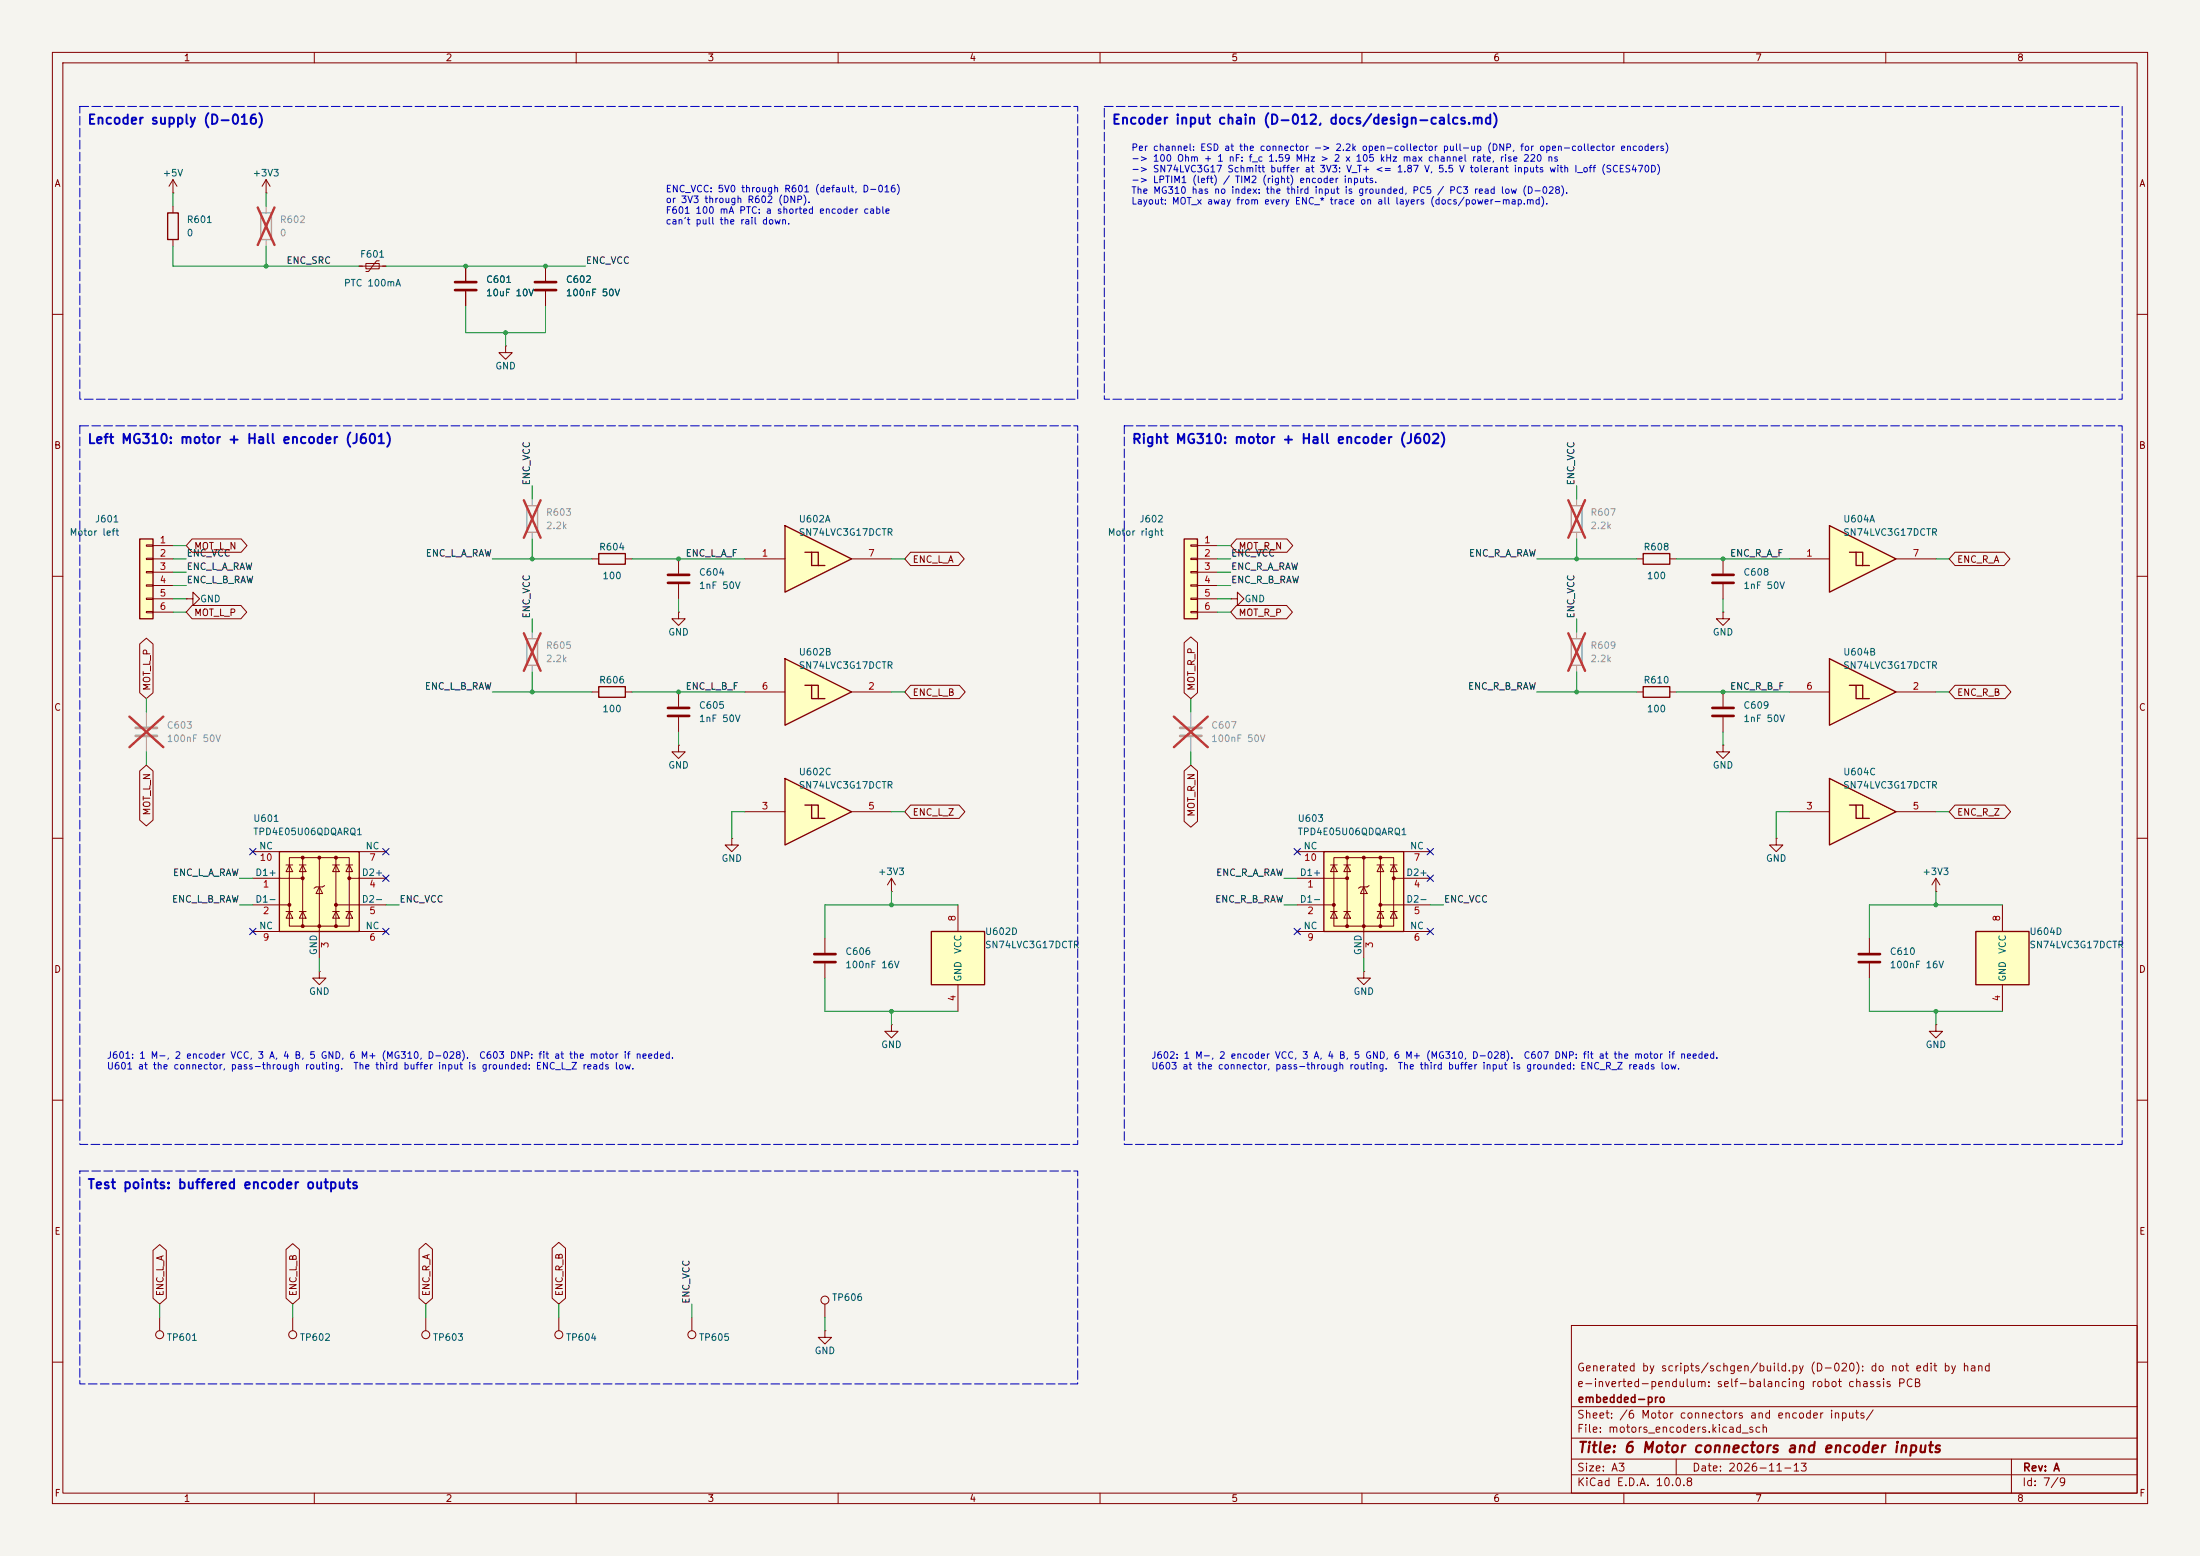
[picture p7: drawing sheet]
<svg xmlns="http://www.w3.org/2000/svg" width="420mm" height="297mm" viewBox="0 0 420 297" stroke-linecap="round" stroke-linejoin="round" font-family="sans-serif">
<path d="M0 0h420v297h-420z" fill="#f5f4ef" stroke="#f5f4ef" stroke-width=".19"/>
<g fill="none" stroke="#840000" stroke-width=".19">
<path d="M10 10h400v277h-400zM12 12h396v273h-396zM60 10v2M110 10v2M160 10v2M210 10v2M260 10v2M310 10v2M360 10v2M33 36.8h.1M33 34.3l-.7 1.3M33 34.3l.8 1.3"/>
<path d="M33 34.3v2.5M10 60h2M408 60h2M10 110h2M234.9 114.3h1.3v-1.3l1.3 1.3-1.3 1.3v-1.3M234.9 114.3h.1M328.9 106.7v2.8M328.9 111.5v2.8M408 110h2M10 160h2M408 160h2M10 210h2"/>
<path d="M408 210h2M300 253h108v32h-108zM10 260h2M300 278.5h108M300 274.5h108M300 268.5h108M320 278.5v3M384 278.5v6.5M408 260h2M60 285v2M110 285v2M160 285v2"/>
<path d="M210 285v2M260 285v2M300 281.5h108M310 285v2M360 285v2"/>
</g>
<path d="M326.9 109.7h4.1M326.9 111.3h4.1" fill="none" stroke="#840000" stroke-width=".51"/>
<path d="M252.7 162.6h15.3v15.2h-15.3z" fill="#ffffc2"/>
<g fill="none" stroke="#840000" stroke-width=".19">
<path d="M328.9 132.1v2.8M328.9 136.9v2.8M247.6 167.6h9.6M247.6 172.7h7M247.6 177.8h5.1M247.6 162.6h5.1M254 165.1h1.3M254 174h1.3M254.6 163.7h11.5v13.1h-11.5zM254.6 165.1l.7 1.3h-1.3zM254.6 174l.7 1.3h-1.3zM256.5 165.1h1.3"/>
<path d="M256.5 174h1.3M257.2 165.1l.6 1.3h-1.3zM257.2 174l.6 1.3h-1.3zM257.2 163.7v13.1M260.3 169.3l.7 1.3h-1.3zM260.3 163.7v19.2M261.4 169l-.4 .3h-1.3l-.4 .2M262.9 165.1h1.3M262.9 174h1.3M263.5 165.1l.7 1.3h-1.3zM263.5 174l.7 1.3h-1.3zM263.5 163.7v13.1"/>
<path d="M263.5 172.7h9.5M265.4 165.1h1.3M265.4 174h1.3M266.1 165.1l.6 1.3h-1.3zM266.1 174l.6 1.3h-1.3zM266.1 167.6h6.9M268 177.8h5M268 162.6h5M260.3 185.4v1.3h1.3l-1.3 1.3-1.2-1.3h1.2M260.3 185.4h.1"/>
</g>
<path d="M252.7 162.6h15.3v15.2h-15.3z" fill="none" stroke="#840000" stroke-width=".25"/>
<g fill="#840000" stroke="#840000" stroke-width=".19">
<circle cx="254.6" cy="172.7" r=".28"/>
<circle cx="257.2" cy="163.7" r=".28"/>
<circle cx="257.2" cy="167.6" r=".28"/>
<circle cx="257.2" cy="176.8" r=".28"/>
<circle cx="260.4" cy="163.7" r=".28"/>
<circle cx="260.4" cy="176.8" r=".28"/>
<circle cx="263.5" cy="163.7" r=".28"/>
<circle cx="263.5" cy="172.7" r=".28"/>
<circle cx="263.5" cy="176.8" r=".28"/>
<circle cx="266.1" cy="167.6" r=".28"/>
</g>
<path d="M225.3 138.9h4.1M225.3 140.5h4.1" fill="none" stroke="#9c9b98" stroke-width=".51"/>
<path d="M227.3 135.9v2.8M227.3 140.7v2.8" fill="none" stroke="#9c9b98" stroke-width=".19"/>
<path d="M224.1 136.8l6.5 5.8M230.6 136.8l-6.5 5.8" fill="none" stroke="#e12e31" stroke-width=".46"/>
<path d="M326.9 135.1h4.1M326.9 136.7h4.1" fill="none" stroke="#840000" stroke-width=".51"/>
<g fill="#ffffc2">
<path d="M349.2 100.3l12.7 6.4-12.7 6.3z"/>
<path d="M353.1 105.4l3.8 2.6h-2.6v-2.6z"/>
<path d="M354.3 105.4h1.3v2.6z"/>
</g>
<path d="M349.2 100.3l12.7 6.4-12.7 6.3zM353.1 105.4h1.2v2.6h2.6M354.3 105.4h1.3v2.6" fill="none" stroke="#840000" stroke-width=".25"/>
<path d="M341.6 106.7h7.6M361.9 106.7h7.7" fill="none" stroke="#840000" stroke-width=".19"/>
<g fill="#ffffc2">
<path d="M349.2 125.7l12.7 6.4-12.7 6.3z"/>
<path d="M353.1 130.8l3.8 2.6h-2.6v-2.6z"/>
<path d="M354.3 130.8h1.3v2.6z"/>
</g>
<path d="M32 40.6h2v5.1h-2zM349.2 125.7l12.7 6.4-12.7 6.3zM353.1 130.8h1.2v2.6h2.6M354.3 130.8h1.3v2.6" fill="none" stroke="#840000" stroke-width=".25"/>
<path d="M33 39.4v1.2M33 45.7v1.3M328.9 116.8v1.3h1.3l-1.3 1.3-1.2-1.3h1.2M328.9 116.8h.1M341.6 132.1h7.6M361.9 132.1h7.7" fill="none" stroke="#840000" stroke-width=".19"/>
<path d="M25.9 138.9h4.1M25.9 140.5h4.1" fill="none" stroke="#9c9b98" stroke-width=".51"/>
<path d="M27.9 135.9v2.8M27.9 140.7v2.8" fill="none" stroke="#9c9b98" stroke-width=".19"/>
<path d="M24.7 136.8l6.5 5.8M31.2 136.8l-6.5 5.8" fill="none" stroke="#e12e31" stroke-width=".46"/>
<path d="M53.3 162.6h15.3v15.2h-15.3z" fill="#ffffc2"/>
<g fill="none" stroke="#840000" stroke-width=".19">
<path d="M48.3 167.6h9.5M48.3 172.7h6.9M48.3 177.8h5M48.3 162.6h5M54.6 165.1h1.3M54.6 174h1.3M55.2 163.7h11.5v13.1h-11.5zM55.2 165.1l.7 1.3h-1.3zM55.2 174l.7 1.3h-1.3zM57.1 165.1h1.3M57.1 174h1.3M57.8 165.1l.6 1.3h-1.3z"/>
<path d="M57.8 174l.6 1.3h-1.3zM57.8 163.7v13.1M61 169.3l.6 1.3h-1.3zM61 163.7v19.2M62 169l-.4 .3h-1.3l-.4 .2M63.5 165.1h1.3M63.5 174h1.3M64.1 165.1l.7 1.3h-1.3zM64.1 174l.7 1.3h-1.3zM64.1 163.7v13.1M64.1 172.7h9.6M66 165.1h1.3"/>
<path d="M66 174h1.3M66.7 165.1l.6 1.3h-1.3zM66.7 174l.6 1.3h-1.3zM66.7 167.6h7M68.6 177.8h5.1M68.6 162.6h5.1"/>
</g>
<path d="M53.3 162.6h15.3v15.2h-15.3z" fill="none" stroke="#840000" stroke-width=".25"/>
<g fill="#840000" stroke="#840000" stroke-width=".19">
<circle cx="55.2" cy="172.7" r=".28"/>
<circle cx="57.8" cy="163.7" r=".28"/>
<circle cx="57.8" cy="167.6" r=".28"/>
<circle cx="57.8" cy="176.8" r=".28"/>
<circle cx="61" cy="163.7" r=".28"/>
<circle cx="61" cy="176.8" r=".28"/>
<circle cx="64.1" cy="163.7" r=".28"/>
<circle cx="64.1" cy="172.7" r=".28"/>
<circle cx="64.1" cy="176.8" r=".28"/>
<circle cx="66.7" cy="167.6" r=".28"/>
</g>
<path d="M26.7 102.9h2.5v15.2h-2.5z" fill="#ffffc2"/>
<path d="M26.7 102.9h2.5v15.2h-2.5z" fill="none" stroke="#840000" stroke-width=".25"/>
<g fill="none" stroke="#840000" stroke-width=".19">
<path d="M27.9 104h1.3v.3h-1.3zM27.9 106.6h1.3v.2h-1.3zM27.9 109.1h1.3v.2h-1.3zM27.9 111.6h1.3v.3h-1.3zM27.9 114.2h1.3v.2h-1.3zM27.9 116.7h1.3v.3h-1.3zM29.2 104.1h3.8M29.2 106.7h3.8M29.2 109.2h3.8M29.2 111.8h3.8M29.2 114.3h3.8M29.2 116.8h3.8"/>
<path d="M170.2 195.6v1.3h1.2l-1.2 1.2-1.3-1.2h1.3M170.2 195.6h.1M157.5 254v1.3h1.2l-1.2 1.2-1.3-1.2h1.3M157.5 254h.1M157.5 248.9v2.6"/>
<circle cx="157.5" cy="248.2" r=".76"/>
</g>
<path d="M226.1 102.9h2.5v15.2h-2.5z" fill="#ffffc2"/>
<path d="M226.1 102.9h2.5v15.2h-2.5zM114.3 131.1h5.1v2h-5.1z" fill="none" stroke="#840000" stroke-width=".25"/>
<g fill="none" stroke="#840000" stroke-width=".19">
<path d="M129.5 116.8v1.3h1.3l-1.3 1.3-1.2-1.3h1.2M129.5 116.8h.1M227.3 104h1.3v.3h-1.3zM227.3 106.6h1.3v.2h-1.3zM227.3 109.1h1.3v.2h-1.3zM227.3 111.6h1.3v.3h-1.3zM227.3 114.2h1.3v.2h-1.3zM227.3 116.7h1.3v.3h-1.3zM228.6 104.1h3.8M228.6 106.7h3.8M228.6 109.2h3.8M228.6 111.8h3.8"/>
<path d="M228.6 114.3h3.8M228.6 116.8h3.8M113 132.1h1.3M119.4 132.1h1.2"/>
</g>
<g fill="#ffffc2">
<path d="M349.2 148.6l12.7 6.3-12.7 6.4z"/>
<path d="M353.1 153.7l3.8 2.5h-2.6v-2.5z"/>
<path d="M354.3 153.7h1.3v2.5z"/>
</g>
<path d="M349.2 148.6l12.7 6.3-12.7 6.4zM353.1 153.7h1.2v2.5h2.6M354.3 153.7h1.3v2.5" fill="none" stroke="#840000" stroke-width=".25"/>
<path d="M341.6 154.9h7.6M361.9 154.9h7.7" fill="none" stroke="#840000" stroke-width=".19"/>
<path d="M177.8 177.8h10.2v10.2h-10.2z" fill="#ffffc2"/>
<path d="M313.7 105.7h5.1v2h-5.1zM313.7 131.1h5.1v2h-5.1zM177.8 177.8h10.2v10.2h-10.2z" fill="none" stroke="#840000" stroke-width=".25"/>
<g fill="none" stroke="#840000" stroke-width=".19">
<path d="M96.5 66v1.3h1.3l-1.3 1.3-1.3-1.3h1.3M96.5 66h.1M312.4 106.7h1.3M318.8 106.7h1.2M312.4 132.1h1.3M318.8 132.1h1.2M328.9 142.2v1.3h1.3l-1.3 1.3-1.2-1.3h1.2M328.9 142.2h.1M182.9 172.7v5.1M339.1 160v1.3h1.3l-1.3 1.3-1.3-1.3h1.3M339.1 160h.1M61 185.4v1.3h1.2l-1.2 1.3-1.3-1.3h1.3"/>
<path d="M61 185.4h.1M182.9 188v5M30.5 251.5v2.5M55.9 251.5v2.5"/>
<circle cx="30.5" cy="254.8" r=".76"/>
<circle cx="55.9" cy="254.8" r=".76"/>
</g>
<path d="M300 96.5h2v5.1h-2zM300 121.9h2v5.1h-2z" fill="none" stroke="#9c9b98" stroke-width=".25"/>
<path d="M301 95.3v1.2M301 101.6v1.3M301 120.7v1.2M301 127v1.3" fill="none" stroke="#9c9b98" stroke-width=".19"/>
<path d="M299.4 95.5l3.2 7.1M302.6 95.5l-3.2 7.1M299.4 120.9l3.2 7.1M302.6 120.9l-3.2 7.1" fill="none" stroke="#e12e31" stroke-width=".46"/>
<path d="M377.2 177.8h10.1v10.2h-10.1z" fill="#ffffc2"/>
<path d="M377.2 177.8h10.1v10.2h-10.1z" fill="none" stroke="#840000" stroke-width=".25"/>
<g fill="none" stroke="#840000" stroke-width=".19">
<path d="M50.8 36.8h.1M50.8 34.3l-.8 1.3M50.8 34.3l.8 1.3M50.8 34.3v2.5M68.6 50.8h5.1M69.8 50.3h2.6v1h-2.6zM72.4 49.8h-.5l-1.5 2h-.6M356.9 179.1v2.8M369.6 170.2h.1M369.6 167.6l-.8 1.3M369.6 167.6l.7 1.3M369.6 167.6v2.6"/>
<path d="M382.3 172.7v5.1M356.9 183.9v2.8M369.6 195.6v1.3h1.2l-1.2 1.2-1.3-1.2h1.3M369.6 195.6h.1M382.3 188v5"/>
</g>
<path d="M49.8 40.6h2v5.1h-2z" fill="none" stroke="#9c9b98" stroke-width=".25"/>
<path d="M50.8 39.4v1.2M50.8 45.7v1.3" fill="none" stroke="#9c9b98" stroke-width=".19"/>
<path d="M49.2 39.6l3.2 7.2M52.4 39.6l-3.2 7.2" fill="none" stroke="#e12e31" stroke-width=".46"/>
<path d="M354.8 182.1h4.1M354.8 183.6h4.1" fill="none" stroke="#840000" stroke-width=".51"/>
<g fill="#ffffc2">
<path d="M149.9 125.7l12.7 6.4-12.7 6.3z"/>
<path d="M153.7 130.8l3.8 2.6h-2.6v-2.6z"/>
<path d="M154.9 130.8h1.3v2.6z"/>
</g>
<path d="M149.9 125.7l12.7 6.4-12.7 6.3zM153.7 130.8h1.2v2.6h2.6M154.9 130.8h1.3v2.6" fill="none" stroke="#840000" stroke-width=".25"/>
<g fill="none" stroke="#840000" stroke-width=".19">
<path d="M104.1 50.8v2.8M104.1 55.6v2.8M35.6 114.3h1.2v-1.3l1.3 1.3-1.3 1.3v-1.3M35.6 114.3h.1M142.2 132.1h7.7M162.6 132.1h7.6M139.7 160v1.3h1.3l-1.3 1.3-1.3-1.3h1.3M139.7 160h.1M157.5 179.1v2.8M157.5 183.9v2.8M106.7 251.5v2.5M132.1 251.5v2.5"/>
<circle cx="106.7" cy="254.8" r=".76"/>
<circle cx="132.1" cy="254.8" r=".76"/>
</g>
<path d="M100.6 96.5h2v5.1h-2z" fill="none" stroke="#9c9b98" stroke-width=".25"/>
<path d="M101.6 95.3v1.2M101.6 101.6v1.3" fill="none" stroke="#9c9b98" stroke-width=".19"/>
<path d="M100 95.5l3.2 7.1M103.2 95.5l-3.2 7.1" fill="none" stroke="#e12e31" stroke-width=".46"/>
<path d="M102.1 53.8h4.1M102.1 55.4h4.1M155.4 182.1h4.1M155.4 183.6h4.1" fill="none" stroke="#840000" stroke-width=".51"/>
<g fill="#ffffc2">
<path d="M149.9 148.6l12.7 6.3-12.7 6.4z"/>
<path d="M153.7 153.7l3.8 2.5h-2.6v-2.5z"/>
<path d="M154.9 153.7h1.3v2.5z"/>
</g>
<path d="M114.3 105.7h5.1v2h-5.1zM149.9 148.6l12.7 6.3-12.7 6.4zM153.7 153.7h1.2v2.5h2.6M154.9 153.7h1.3v2.5" fill="none" stroke="#840000" stroke-width=".25"/>
<g fill="none" stroke="#840000" stroke-width=".19">
<path d="M113 106.7h1.3M119.4 106.7h1.2M129.5 132.1v2.8M129.5 136.9v2.8M142.2 154.9h7.7M162.6 154.9h7.6M81.3 251.5v2.5"/>
<circle cx="81.3" cy="254.8" r=".76"/>
</g>
<path d="M100.6 121.9h2v5.1h-2z" fill="none" stroke="#9c9b98" stroke-width=".25"/>
<path d="M101.6 120.7v1.2M101.6 127v1.3" fill="none" stroke="#9c9b98" stroke-width=".19"/>
<path d="M100 120.9l3.2 7.1M103.2 120.9l-3.2 7.1" fill="none" stroke="#e12e31" stroke-width=".46"/>
<path d="M127.5 135.1h4.1M127.5 136.7h4.1" fill="none" stroke="#840000" stroke-width=".51"/>
<g fill="#ffffc2">
<path d="M149.9 100.3l12.7 6.4-12.7 6.3z"/>
<path d="M153.7 105.4l3.8 2.6h-2.6v-2.6z"/>
<path d="M154.9 105.4h1.3v2.6z"/>
</g>
<path d="M149.9 100.3l12.7 6.4-12.7 6.3zM153.7 105.4h1.2v2.6h2.6M154.9 105.4h1.3v2.6" fill="none" stroke="#840000" stroke-width=".25"/>
<g fill="none" stroke="#840000" stroke-width=".19">
<path d="M88.9 50.8v2.8M88.9 55.6v2.8M104.1 50.8v2.8M104.1 55.6v2.8M36.7 115.6h9.3l1.1 1.2-1.1 1.3h-9.3l-1.1-1.3zM36.7 102.9h9.3l1.2 1.2-1.2 1.3h-9.3l-1.1-1.3zM129.5 106.7v2.8M129.5 111.5v2.8M142.2 106.7h7.7M162.6 106.7h7.6M173.8 105.4h9.2l1.1 1.3-1.1 1.3h-9.2l-1.1-1.3zM236.1 115.6h9.5l1.1 1.2-1.1 1.3h-9.5l-1.2-1.3z"/>
<path d="M236.1 102.9h9.6l1.1 1.2-1.1 1.3h-9.6l-1.2-1.3zM373.2 105.4h9.4l1.1 1.3-1.1 1.3h-9.4l-1.1-1.3zM26.7 122.9l1.2-1.1 1.3 1.1v9.3l-1.3 1.2-1.2-1.2zM173.8 130.8h9.3l1.2 1.3-1.2 1.3h-9.3l-1.1-1.3zM226.1 122.7l1.2-1.1 1.3 1.1v9.5l-1.3 1.2-1.2-1.2zM373.2 130.8h9.6l1.1 1.3-1.1 1.3h-9.6l-1.1-1.3zM26.7 147.2l1.2-1.1 1.3 1.1v9.3l-1.3 1.2-1.2-1.2zM129.5 142.2v1.3h1.3l-1.3 1.3-1.2-1.3h1.2M129.5 142.2h.1M173.8 153.7h9.3l1.1 1.2-1.1 1.3h-9.3l-1.1-1.3zM226.1 147.2l1.2-1.1 1.3 1.1v9.6l-1.3 1.1-1.2-1.1zM373.2 153.7h9.5l1.1 1.2-1.1 1.3h-9.5l-1.1-1.3z"/>
<path d="M170.2 170.2h.1M170.2 167.6l-.8 1.3M170.2 167.6l.7 1.3M170.2 167.6v2.6M29.2 238.7l1.3-1.1 1.3 1.1v9.1l-1.3 1.1-1.3-1.1zM54.6 238.5l1.3-1.1 1.3 1.1v9.3l-1.3 1.1-1.3-1.1zM80 238.4l1.3-1.1 1.3 1.1v9.4l-1.3 1.1-1.3-1.1zM105.4 238.2l1.3-1.1 1.3 1.1v9.6l-1.3 1.1-1.3-1.1z"/>
</g>
<path d="M86.9 53.8h4M86.9 55.4h4M127.5 109.7h4.1M127.5 111.3h4.1" fill="none" stroke="#840000" stroke-width=".51"/>
<g fill="none" stroke="#009600" stroke-width=".19">
<path d="M33 36.8v2.6M50.8 36.8v2.6M33 47v3.8h35.6M50.8 47v3.8M73.7 50.8h38.1M88.9 58.4v5.1h15.2v-5.1M96.5 63.5v2.5M101.6 92.7v2.6M301 92.7v2.6M33 106.7h2.6M33 111.8h2.6M33 116.8h2.6"/>
<path d="M33 109.2h2.6M33 104.1h2.6M33 114.3h2.6M94 106.7h19M101.6 102.9v3.8M101.6 118.1v2.6M120.6 106.7h21.6M129.5 114.3v2.5M170.2 106.7h2.5M232.4 106.7h2.5M232.4 111.8h2.5M232.4 116.8h2.5"/>
<path d="M232.4 109.2h2.5M232.4 104.1h2.5M232.4 114.3h2.5M293.4 106.7h19M301 102.9v3.8M301 118.1v2.6M320 106.7h21.6M328.9 114.3v2.5M369.6 106.7h2.5M27.9 133.4v2.5M94 132.1h19M101.6 128.3v3.8"/>
<path d="M120.6 132.1h21.6M129.5 139.7v2.5M170.2 132.1h2.5M227.3 133.4v2.5M293.4 132.1h19M301 128.3v3.8M320 132.1h21.6M328.9 139.7v2.5M369.6 132.1h2.5M27.9 143.5v2.6M142.2 154.9h-2.5v5.1M170.2 154.9h2.5"/>
<path d="M227.3 143.5v2.6M341.6 154.9h-2.5v5.1M369.6 154.9h2.5M45.7 172.7h2.6M45.7 167.6h2.6M73.7 172.7h2.5M170.2 170.2v2.5M182.9 172.7h-25.4v6.4M245.1 172.7h2.5M245.1 167.6h2.5M273 172.7h2.6M369.6 170.2v2.5"/>
<path d="M382.3 172.7h-25.4v6.4M61 182.9v2.5M157.5 186.7v6.3h25.4M170.2 193v2.6M260.3 182.9v2.5M356.9 186.7v6.3h25.4M369.6 193v2.6M30.5 248.9v2.6M55.9 248.9v2.6M81.3 248.9v2.6M106.7 248.9v2.6M132.1 248.9v2.6"/>
<path d="M157.5 251.5v2.5"/>
</g>
<g fill="none" stroke="#000084" stroke-width=".19">
<path d="M47.7 177.2l1.2 1.2M47.7 162l1.2 1.2M48.9 177.2l-1.2 1.2M48.9 162l-1.2 1.2M73.1 167l1.2 1.2M73.1 162l1.2 1.2M73.1 177.2l1.2 1.2M74.3 167l-1.2 1.2M74.3 162l-1.2 1.2M74.3 177.2l-1.2 1.2M247 162l1.3 1.2M247 177.2l1.3 1.2"/>
<path d="M248.3 162l-1.3 1.2M248.3 177.2l-1.3 1.2M272.4 167l1.3 1.2M272.4 177.2l1.3 1.2M272.4 162l1.3 1.2M273.7 167l-1.3 1.2M273.7 177.2l-1.3 1.2M273.7 162l-1.3 1.2"/>
</g>
<path d="M15.2 20.3h190.5v55.9h-190.5zM210.8 20.3h194.3v55.9h-194.3zM15.2 81.3h190.5v137.1h-190.5zM214.6 81.3h190.5v137.1h-190.5zM15.2 223.5h190.5v40.7h-190.5z" fill="none" stroke="#0000c2" stroke-width=".19" stroke-dasharray="1.7 .6"/>
<g fill="#009600">
<circle cx="101.6" cy="132.1" r=".46"/>
<circle cx="129.5" cy="132.1" r=".46"/>
<circle cx="170.2" cy="172.7" r=".46"/>
<circle cx="50.8" cy="50.8" r=".46"/>
<circle cx="96.5" cy="63.5" r=".46"/>
<circle cx="88.9" cy="50.8" r=".46"/>
<circle cx="369.6" cy="193" r=".46"/>
<circle cx="369.6" cy="172.7" r=".46"/>
<circle cx="301" cy="106.7" r=".46"/>
<circle cx="328.9" cy="106.7" r=".46"/>
<circle cx="328.9" cy="132.1" r=".46"/>
<circle cx="301" cy="132.1" r=".46"/>
<circle cx="170.2" cy="193" r=".46"/>
<circle cx="101.6" cy="106.7" r=".46"/>
<circle cx="104.1" cy="50.8" r=".46"/>
<circle cx="129.5" cy="106.7" r=".46"/>
</g>
<text font-size="2" fill="#840000" x="301" y="277.8">Title: 6 Motor connectors and encoder inputs</text>
<g font-size="1.8" fill="#0000c2">
<text x="16.6" y="24.2">Encoder supply (D-016)</text>
<text x="212.1" y="24.2">Encoder input chain (D-012, docs/design-calcs.md)</text>
<text x="16.6" y="85.1">Left MG310: motor + Hall encoder (J601)</text>
<text x="216" y="85.1">Right MG310: motor + Hall encoder (J602)</text>
<text x="16.6" y="227.4">Test points: buffered encoder outputs</text>
</g>
<g font-size="1.5" fill="#840000">
<text x="300.9" y="262.1">Generated by scripts/schgen/build.py (D-020): do not edit by hand</text>
<text x="300.9" y="265.1">e-inverted-pendulum: self-balancing robot chassis PCB</text>
<text x="301" y="268.1">embedded-pro</text>
<text x="300.9" y="273.8">File: motors_encoders.kicad_sch</text>
<text x="300.9" y="271.1">Sheet: /6 Motor connectors and encoder inputs/</text>
<text x="300.9" y="281.2">Size: A3</text>
<text x="322.9" y="281.2">Date: 2026-11-13</text>
<text x="386" y="281.2">Rev: A</text>
<text x="300.9" y="284">KiCad E.D.A. 10.0.8</text>
<text x="385.9" y="284">Id: 7/9</text>
</g>
<g font-size="1.3" fill="#840000">
<text x="35" y="12">1</text>
<text x="85" y="12">2</text>
<text x="135" y="12">3</text>
<text x="185" y="12">4</text>
<text x="235" y="12">5</text>
<text x="285" y="12">6</text>
<text x="335" y="12">7</text>
<text x="385" y="12">8</text>
<text x="10.3" y="36">A</text>
<text x="408.3" y="36">A</text>
<text x="10.2" y="86">B</text>
<text x="408.2" y="86">B</text>
<text x="37" y="105.2">MOT_L_N</text>
<text x="174.1" y="107.7">ENC_L_A</text>
<text x="236.4" y="105.2">MOT_R_N</text>
<text x="373.5" y="107.7">ENC_R_A</text>
<text x="37" y="117.9">MOT_L_P</text>
<text x="236.4" y="117.9">MOT_R_P</text>
<text x="29" y="131.9" transform="rotate(-90 29 131.9)">MOT_L_P</text>
<text x="228.4" y="131.9" transform="rotate(-90 228.4 131.9)">MOT_R_P</text>
<text x="10.2" y="136">C</text>
<text x="174.1" y="133.1">ENC_L_B</text>
<text x="373.5" y="133.1">ENC_R_B</text>
<text x="408.2" y="136">C</text>
<text x="29" y="155.7" transform="rotate(-90 29 155.7)">MOT_L_N</text>
<text x="174.1" y="156">ENC_L_Z</text>
<text x="228.4" y="156" transform="rotate(-90 228.4 156)">MOT_R_N</text>
<text x="373.5" y="156">ENC_R_Z</text>
<text x="10.2" y="186">D</text>
<text x="408.2" y="186">D</text>
<text x="10.3" y="236">E</text>
<text x="408.3" y="236">E</text>
<text x="31.5" y="247.5" transform="rotate(-90 31.5 247.5)">ENC_L_A</text>
<text x="56.9" y="247.5" transform="rotate(-90 56.9 247.5)">ENC_L_B</text>
<text x="82.3" y="247.5" transform="rotate(-90 82.3 247.5)">ENC_R_A</text>
<text x="107.7" y="247.5" transform="rotate(-90 107.7 247.5)">ENC_R_B</text>
<text x="10.3" y="286">F</text>
<text x="35" y="287">1</text>
<text x="85" y="287">2</text>
<text x="135" y="287">3</text>
<text x="185" y="287">4</text>
<text x="235" y="287">5</text>
<text x="285" y="287">6</text>
<text x="335" y="287">7</text>
<text x="385" y="287">8</text>
<text x="408.3" y="286">F</text>
</g>
<g font-size="1.3" fill="#0000c2">
<text x="215.9" y="29.1">Per channel: ESD at the connector -&gt; 2.2k open-collector pull-up (DNP, for open-collector encoders)</text>
<text x="215.9" y="31.2">-&gt; 100 Ohm + 1 nF: f_c 1.59 MHz &gt; 2 x 105 kHz max channel rate, rise 220 ns</text>
<text x="215.9" y="33.2">-&gt; SN74LVC3G17 Schmitt buffer at 3V3: V_T+ &lt;= 1.87 V, 5.5 V tolerant inputs with I_off (SCES470D)</text>
<text x="215.9" y="35.3">-&gt; LPTIM1 (left) / TIM2 (right) encoder inputs.</text>
<text x="127" y="37">ENC_VCC: 5V0 through R601 (default, D-016)</text>
<text x="127" y="39.1">or 3V3 through R602 (DNP).</text>
<text x="127" y="41.1">F601 100 mA PTC: a shorted encoder cable</text>
<text x="215.9" y="37.3">The MG310 has no index: the third input is grounded, PC5 / PC3 read low (D-028).</text>
<text x="215.9" y="39.3">Layout: MOT_x away from every ENC_* trace on all layers (docs/power-map.md).</text>
<text x="127" y="43.2">can't pull the rail down.</text>
<text x="20.3" y="202.4">J601: 1 M-, 2 encoder VCC, 3 A, 4 B, 5 GND, 6 M+ (MG310, D-028).</text>
<text x="91.4" y="202.4">C603 DNP: fit at the motor if needed.</text>
<text x="219.7" y="202.4">J602: 1 M-, 2 encoder VCC, 3 A, 4 B, 5 GND, 6 M+ (MG310, D-028).</text>
<text x="290.7" y="202.4">C607 DNP: fit at the motor if needed.</text>
<text x="20.3" y="204.4">U601 at the connector, pass-through routing.</text>
<text x="67.3" y="204.4">The third buffer input is grounded: ENC_L_Z reads low.</text>
<text x="219.7" y="204.4">U603 at the connector, pass-through routing.</text>
<text x="266.7" y="204.4">The third buffer input is grounded: ENC_R_Z reads low.</text>
</g>
<g font-size="1.3" fill="#006464">
<text x="31" y="34">+5V</text>
<text x="48.1" y="34">+3V3</text>
<text x="35.5" y="42.9">R601</text>
<text x="35.5" y="45.4">0</text>
<text x="68.6" y="49.5">F601</text>
<text x="65.6" y="55">PTC 100mA</text>
<text x="92.7" y="54.3">C601</text>
<text x="92.7" y="56.8">10uF 10V</text>
<text x="107.9" y="54.3">C602</text>
<text x="107.9" y="56.8">100nF 50V</text>
<text x="94.5" y="70.8">GND</text>
<text x="18" y="100">J601</text>
<text x="152.4" y="100">U602A</text>
<text x="217.4" y="100">J602</text>
<text x="351.8" y="100">U604A</text>
<text x="13.2" y="102.6">Motor left</text>
<text x="114.3" y="105.4">R604</text>
<text x="152.4" y="102.6">SN74LVC3G17DCTR</text>
<text x="211.4" y="102.6">Motor right</text>
<text x="313.7" y="105.4">R608</text>
<text x="351.8" y="102.6">SN74LVC3G17DCTR</text>
<text x="114.9" y="110.9">100</text>
<text x="133.3" y="110.2">C604</text>
<text x="133.3" y="112.7">1nF 50V</text>
<text x="314.3" y="110.9">100</text>
<text x="332.7" y="110.2">C608</text>
<text x="332.7" y="112.7">1nF 50V</text>
<text x="38.1" y="115.3">GND</text>
<text x="237.5" y="115.3">GND</text>
<text x="127.5" y="121.6">GND</text>
<text x="152.4" y="125.4">U602B</text>
<text x="326.9" y="121.6">GND</text>
<text x="351.8" y="125.4">U604B</text>
<text x="114.3" y="130.8">R606</text>
<text x="152.4" y="128">SN74LVC3G17DCTR</text>
<text x="313.7" y="130.8">R610</text>
<text x="351.8" y="128">SN74LVC3G17DCTR</text>
<text x="114.9" y="136.3">100</text>
<text x="133.3" y="135.6">C605</text>
<text x="314.3" y="136.3">100</text>
<text x="332.7" y="135.6">C609</text>
<text x="133.3" y="138.1">1nF 50V</text>
<text x="332.7" y="138.1">1nF 50V</text>
<text x="127.5" y="147">GND</text>
<text x="152.4" y="148.3">U602C</text>
<text x="326.9" y="147">GND</text>
<text x="351.8" y="148.3">U604C</text>
<text x="152.4" y="150.8">SN74LVC3G17DCTR</text>
<text x="351.8" y="150.8">SN74LVC3G17DCTR</text>
<text x="48.2" y="157.2">U601</text>
<text x="48.2" y="159.7">TPD4E05U06QDQARQ1</text>
<text x="247.6" y="157.2">U603</text>
<text x="247.6" y="159.7">TPD4E05U06QDQARQ1</text>
<text x="48.6" y="167.5">D1+</text>
<text x="49.4" y="162.4">NC</text>
<text x="69" y="167.5">D2+</text>
<text x="69.7" y="162.4">NC</text>
<text x="137.6" y="164.8">GND</text>
<text x="167.5" y="167.3">+3V3</text>
<text x="248" y="167.5">D1+</text>
<text x="248.8" y="162.4">NC</text>
<text x="268.4" y="167.5">D2+</text>
<text x="269.1" y="162.4">NC</text>
<text x="337" y="164.8">GND</text>
<text x="366.9" y="167.3">+3V3</text>
<text x="48.6" y="172.6">D1-</text>
<text x="69" y="172.6">D2-</text>
<text x="248" y="172.6">D1-</text>
<text x="268.4" y="172.6">D2-</text>
<text x="49.4" y="177.7">NC</text>
<text x="69.7" y="177.7">NC</text>
<text x="187.9" y="178.8">U602D</text>
<text x="248.8" y="177.7">NC</text>
<text x="269.1" y="177.7">NC</text>
<text x="387.3" y="178.8">U604D</text>
<text x="60.8" y="182.4" transform="rotate(-90 60.8 182.4)">GND</text>
<text x="161.3" y="182.6">C606</text>
<text x="161.3" y="185.1">100nF 16V</text>
<text x="183.8" y="182.2" transform="rotate(-90 183.8 182.2)">VCC</text>
<text x="187.9" y="181.3">SN74LVC3G17DCTR</text>
<text x="260.2" y="182.4" transform="rotate(-90 260.2 182.4)">GND</text>
<text x="360.7" y="182.6">C610</text>
<text x="360.7" y="185.1">100nF 16V</text>
<text x="383.2" y="182.2" transform="rotate(-90 383.2 182.2)">VCC</text>
<text x="387.3" y="181.3">SN74LVC3G17DCTR</text>
<text x="58.9" y="190.2">GND</text>
<text x="183.8" y="187.5" transform="rotate(-90 183.8 187.5)">GND</text>
<text x="258.3" y="190.2">GND</text>
<text x="383.2" y="187.5" transform="rotate(-90 383.2 187.5)">GND</text>
<text x="168.1" y="200.4">GND</text>
<text x="367.5" y="200.4">GND</text>
<text x="158.7" y="248.6">TP606</text>
<text x="31.7" y="256.2">TP601</text>
<text x="57.1" y="256.2">TP602</text>
<text x="82.5" y="256.2">TP603</text>
<text x="107.9" y="256.2">TP604</text>
<text x="133.3" y="256.2">TP605</text>
<text x="155.4" y="258.8">GND</text>
</g>
<g font-size="1.3" fill="#939391">
<text x="53.3" y="42.9">R602</text>
<text x="53.3" y="45.4">0</text>
<text x="104.1" y="98.8">R603</text>
<text x="104.1" y="101.3">2.2k</text>
<text x="303.5" y="98.8">R607</text>
<text x="303.5" y="101.3">2.2k</text>
<text x="104.1" y="124.2">R605</text>
<text x="303.5" y="124.2">R609</text>
<text x="104.1" y="126.7">2.2k</text>
<text x="303.5" y="126.7">2.2k</text>
<text x="31.7" y="139.4">C603</text>
<text x="31.7" y="141.9">100nF 50V</text>
<text x="231.1" y="139.4">C607</text>
<text x="231.1" y="141.9">100nF 50V</text>
</g>
<g font-size="1.3" fill="#0f0f0f">
<text x="54.6" y="50.7">ENC_SRC</text>
<text x="111.7" y="50.7">ENC_VCC</text>
<text x="101.5" y="92.7" transform="rotate(-90 101.5 92.7)">ENC_VCC</text>
<text x="300.9" y="92.7" transform="rotate(-90 300.9 92.7)">ENC_VCC</text>
<text x="35.5" y="106.6">ENC_VCC</text>
<text x="81.2" y="106.6">ENC_L_A_RAW</text>
<text x="130.8" y="106.6">ENC_L_A_F</text>
<text x="234.9" y="106.6">ENC_VCC</text>
<text x="280.3" y="106.6">ENC_R_A_RAW</text>
<text x="330.2" y="106.6">ENC_R_A_F</text>
<text x="35.5" y="111.6">ENC_L_B_RAW</text>
<text x="35.5" y="109.1">ENC_L_A_RAW</text>
<text x="234.9" y="111.6">ENC_R_B_RAW</text>
<text x="234.9" y="109.1">ENC_R_A_RAW</text>
<text x="101.5" y="118.1" transform="rotate(-90 101.5 118.1)">ENC_VCC</text>
<text x="300.9" y="118.1" transform="rotate(-90 300.9 118.1)">ENC_VCC</text>
<text x="81" y="132">ENC_L_B_RAW</text>
<text x="130.8" y="132">ENC_L_B_F</text>
<text x="280.1" y="132">ENC_R_B_RAW</text>
<text x="330.2" y="132">ENC_R_B_F</text>
<text x="32.9" y="167.5">ENC_L_A_RAW</text>
<text x="232.1" y="167.5">ENC_R_A_RAW</text>
<text x="32.7" y="172.6">ENC_L_B_RAW</text>
<text x="76.2" y="172.6">ENC_VCC</text>
<text x="231.9" y="172.6">ENC_R_B_RAW</text>
<text x="275.6" y="172.6">ENC_VCC</text>
<text x="132" y="248.9" transform="rotate(-90 132 248.9)">ENC_VCC</text>
</g>
<g font-size="1.3" fill="#a90000">
<text x="30.4" y="104">1</text>
<text x="30.4" y="106.5">2</text>
<text x="145.3" y="106.5">1</text>
<text x="165.6" y="106.5">7</text>
<text x="229.8" y="104">1</text>
<text x="229.8" y="106.5">2</text>
<text x="344.7" y="106.5">1</text>
<text x="365" y="106.5">7</text>
<text x="30.4" y="109.1">3</text>
<text x="30.4" y="111.6">4</text>
<text x="229.8" y="109.1">3</text>
<text x="229.8" y="111.6">4</text>
<text x="30.4" y="114.2">5</text>
<text x="30.4" y="116.7">6</text>
<text x="229.8" y="114.2">5</text>
<text x="229.8" y="116.7">6</text>
<text x="145.3" y="131.9">6</text>
<text x="165.6" y="131.9">2</text>
<text x="344.7" y="131.9">6</text>
<text x="365" y="131.9">2</text>
<text x="145.3" y="154.8">3</text>
<text x="165.6" y="154.8">5</text>
<text x="344.7" y="154.8">3</text>
<text x="365" y="154.8">5</text>
<text x="49.5" y="164.6">10</text>
<text x="70.4" y="164.6">7</text>
<text x="248.9" y="164.6">10</text>
<text x="269.8" y="164.6">7</text>
<text x="50.1" y="169.7">1</text>
<text x="70.4" y="169.7">4</text>
<text x="249.5" y="169.7">1</text>
<text x="269.8" y="169.7">4</text>
<text x="50.1" y="174.8">2</text>
<text x="50.1" y="179.9">9</text>
<text x="70.4" y="174.8">5</text>
<text x="70.4" y="179.9">6</text>
<text x="182.7" y="176" transform="rotate(-90 182.7 176)">8</text>
<text x="249.5" y="174.8">2</text>
<text x="249.5" y="179.9">9</text>
<text x="269.8" y="174.8">5</text>
<text x="269.8" y="179.9">6</text>
<text x="382.1" y="176" transform="rotate(-90 382.1 176)">8</text>
<text x="63" y="181.1" transform="rotate(-90 63 181.1)">3</text>
<text x="262.4" y="181.1" transform="rotate(-90 262.4 181.1)">3</text>
<text x="182.7" y="191.2" transform="rotate(-90 182.7 191.2)">4</text>
<text x="382.1" y="191.2" transform="rotate(-90 382.1 191.2)">4</text>
</g>
</svg>
